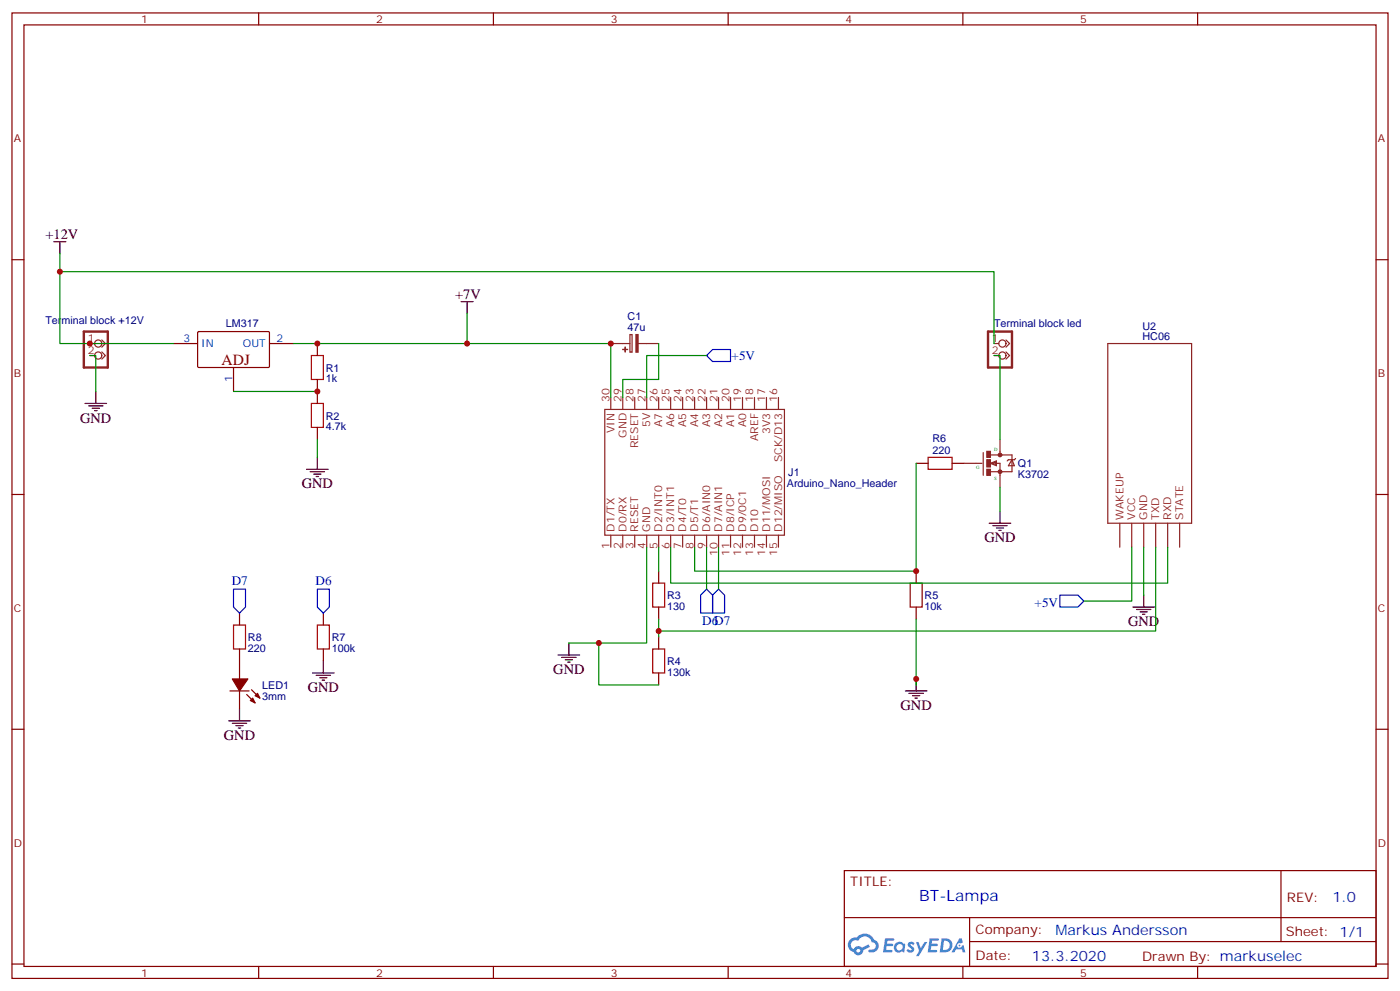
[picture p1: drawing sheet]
<svg xmlns="http://www.w3.org/2000/svg" width="412mm" height="292mm" viewBox="0 0 412 292" stroke-linecap="round" stroke-linejoin="round" font-family="sans-serif">
<g fill="none" stroke="#870000" stroke-width=".35">
<path d="M3.5 3.8h405.4v284.3h-405.4zM7.1 7.3h398.2v277.3h-398.2zM76.2 3.8v3.5M145.3 3.8v3.5M214.5 3.8v3.5M283.6 3.8v3.5M352.8 3.8v3.5M3.5 76.5h3.6M405.3 76.5h3.6M3.5 145.6h3.6M405.3 145.6h3.6M3.5 214.8h3.6"/>
<path d="M405.3 214.8h3.6M248.7 256.4h156.6v28.2h-156.6zM377.3 256.4v20.9M248.7 270.2h156.5M285.6 277.3h119.6M285.6 270.2v14.2M3.5 283.9h3.6M76.2 284.6v3.5M145.3 284.6v3.5M214.5 284.6v3.5M283.6 284.6v3.5M352.8 284.6v3.5"/>
<path d="M405.3 283.9h3.6"/>
</g>
<g fill="#5487ff">
<path d="M267.7 277.6a1.22 1.22 0 0 1 1.7 .2l-.4 .6a.47 .47 0 0 0-.3-.4 .47 .47 0 0 0-.5 .2l.1 .2a1.14 1.14 0 0 1 .8 1.8 1.14 1.14 0 0 1-1.9 0l-.2-.2 .5-.6 .7 .5a.29 .29 0 0 0 .3-.3 .29 .29 0 0 0-.2-.3 1.04 1.04 0 0 1-.6-1.7z"/>
<path d="M260.7 276.3h2.4l.3 .2-.2 .5-1.8 .1-.1 .8h1.5l.3 .4-.3 .4h-1.6l-.2 1.1h1.7l.2 .3-.2 .3-2.6 .1z"/>
<path d="M273.8 276.3h2.4l.3 .2-.1 .5-1.8 .1-.2 .8h1.6l.3 .4-.4 .4h-1.6l-.1 1.1h1.7l.2 .3-.2 .3-2.6 .1z"/>
<path d="M282.6 276.3h.7l.3 1.3-.6 .3a.69 .69 0 0 0-1 .3 .69 .69 0 0 0 .4 .9 .69 .69 0 0 0 .9-.6l.5-.2 .6 2.2h-.8l-.2-.9h-1.8l-.5 .9h-.8z"/>
<path d="M269.8 277.4h.8l.6 1.8 1.1-1.8h.9l-2.6 4.2h-.8l.9-1.5z"/>
<path d="M277.4 276.3l-.6 4.2h1.3a2.11 2.11 0 0 0 2.5-2.1 2.11 2.11 0 0 0-2.5-2.1zM278.1 277.1a1.39 1.39 0 0 1 1.7 1.4 1.39 1.39 0 0 1-1.8 1.3h-.3z"/>
<path d="M263.7 277.9a1.54 1.54 0 0 0-.1 2.2 1.54 1.54 0 0 0 2.2 .1l.6 .3 .3-2.3-.2-.3h-.4a1.49 1.49 0 0 0-2.4 0zM264 278.9a.94 .94 0 0 1 1.8 0 .94 .94 0 0 1-1.8 0z"/>
<path d="M250.4 276.7a2.18 2.18 0 0 0 1.1 3.7 1.44 1.44 0 0 0 1.6 .9 1.44 1.44 0 0 0 1.2-1.4l2-1.1-.5-.7-1.9 1a1.47 1.47 0 0 0-2.4 .4 1.39 1.39 0 0 1-.7-1.9 1.39 1.39 0 0 1 2-.5 2.12 2.12 0 0 1 2.2-1.3 2.12 2.12 0 0 1 1.9 1.7 1.14 1.14 0 0 1 1.1 1.4 1.14 1.14 0 0 1-1.7 .7 .43 .43 0 0 0-.5 .4 .43 .43 0 0 0 .4 .5 1.98 1.98 0 0 0 2.5-1.2 1.98 1.98 0 0 0-1.2-2.6 3.1 3.1 0 0 0-5.3-.6l-.9 .1zM252.3 280a.55 .55 0 0 1 1.1 0 .55 .55 0 0 1-1.1 0z"/>
<circle cx="282.6" cy="278.4" r=".26"/>
</g>
<path d="M91.7 104.7h3.5v7.1h-3.5zM91.7 118.8h3.5v7.1h-3.5zM273.4 134.7h7.1v3.5h-7.1zM192.3 171.7h3.5v7.1h-3.5zM268.1 171.7h3.5v7.1h-3.5zM68.8 184.1h3.5v7h-3.5zM93.5 184.1h3.5v7h-3.5zM192.3 191.1h3.5v7.1h-3.5z" fill="none" stroke="#a10000" stroke-width=".35"/>
<g fill="none" stroke="#870000" stroke-width=".35">
<path d="M58.3 97.8l.3-.2 20.6 .1 .2 .3-.1 10.1-.3 .1h-20.6l-.2-.3zM51.2 101.2h7M68.8 108.2v7.1M79.4 101.2h7M93.5 101.2v3.5M93.5 111.8v7M93.5 125.9v3.5M269.9 136.5h3.5M280.5 136.5h3.5M194 168.2v3.5M194 178.8v3.5M269.9 168.2v3.5"/>
<path d="M269.9 178.8v3.5M70.6 180.6v3.5M70.6 191.1v8.9M95.2 180.6v3.5M95.2 191.1v3.6M194 187.6v3.5M194 198.2v3.5M67.7 203.5h5.7M70.6 203.5v5.3M72.7 204.5l2.4 2.5M74.1 203.1l2.5 2.5"/>
</g>
<g fill="#870000" stroke="#870000" stroke-width=".35">
<path d="M73.7 206.3l.7-.7 .7 1.4z"/>
<path d="M75.1 204.9l.7-.7 .8 1.4z"/>
<path d="M68.4 200h4.6l-2.4 3.5z"/>
</g>
<g fill="#8c2424" stroke="#8c2424" stroke-width=".35">
<path d="M187.3 98.5h.7v5.2h-.7z"/>
<path d="M184.1 102.2l.1 1.4z"/>
<path d="M183.4 102.9h1.5z"/>
<path d="M290.7 138.2h1v1.8h-1z"/>
<path d="M290.7 132.9h1v1.8h-1z"/>
<path d="M290.7 135.4h1v2.1h-1z"/>
</g>
<g fill="none" stroke="#8c2424" stroke-width=".35">
<path d="M185.6 98.5h.6v5.2h-.6zM26.5 101.2h1.4M26.5 104.7h1.4M30 100.1l1 1.1-1 1M30 103.6l1 1.1-1 1.1M179.9 101.2h5.7M179.9 117.1v3.5M183.4 117.1v3.5M187 117.1v3.5M188 101.2h6M190.5 117.1v3.5M194 117.1v3.5"/>
<path d="M197.6 117.1v3.5M201.1 117.1v3.5M204.6 117.1v3.5M208.1 117.1v3.5M211.7 117.1v3.5M215.2 117.1v3.5M218.7 117.1v3.5M222.2 117.1v3.5M225.8 117.1v3.5M229.3 117.1v3.5M292.8 101.2h1.4M292.8 104.7h1.4"/>
<path d="M296.3 100.1l1.1 1.1-1.1 1M296.3 103.6l1.1 1.1-1.1 1.1M326.3 101.2h24.7v52.9h-24.7zM178.2 120.6h52.9v37h-52.9zM284 136.5h5.3M289.6 133.3v6.7M291.7 134h6.4v4.9h-6.4M291.7 136.5l1.8-.8v1.5zM293.2 136.5h1.4v7M293.5 136.1l-1.4 .4 1.4 .3M294.6 129.4v4.6M298.1 135.4l.7 1.8h-1.8z"/>
<path d="M299.2 135l-.4 .4h-1.8l-.3 .3M179.9 157.6v3.5M183.4 157.6v3.5M187 157.6v3.5M190.5 157.6v3.5M194 157.6v3.5M197.6 157.6v3.5M201.1 157.6v3.5M204.6 157.6v3.5M208.1 157.6v3.5M211.7 157.6v3.5M215.2 157.6v3.5"/>
<path d="M218.7 157.6v3.5M222.2 157.6v3.5M225.8 157.6v3.5M229.3 157.6v3.5M329.8 154.1v7M333.4 154.1v7M336.9 154.1v7M340.4 154.1v7M344 154.1v7M347.5 154.1v7"/>
<circle cx="28.9" cy="101.2" r="1.06"/>
<circle cx="28.9" cy="104.7" r="1.06"/>
<circle cx="295.3" cy="101.2" r="1.06"/>
<circle cx="295.3" cy="104.7" r="1.06"/>
</g>
<g fill="none" stroke="#8c2424" stroke-width=".71">
<path d="M24.7 97.6h7v10.6h-7zM291 97.6h7.1v10.6h-7.1z"/>
<circle cx="294.6" cy="134" r=".35"/>
<circle cx="294.6" cy="138.9" r=".35"/>
</g>
<g fill="none" stroke="#000" stroke-width=".35">
<path d="M15.9 71.2h3.5M17.6 71.2v3.5M135.8 88.8h3.5M137.6 88.8v3.6M25 118.8h6.4M26.1 119.5h4.2M28.2 115.3v3.5M27.2 120.2h2.1M27.9 120.9h.7M90.3 138.2h6.4M91.4 138.9h4.2M92.4 139.6h2.1"/>
<path d="M93.5 134.7v3.5M93.1 140.3h.7M291.4 154.1h6.3M292.5 154.8h4.2M293.5 155.5h2.1M294.2 156.2h.7M294.6 150.6v3.5M333.7 178.8h6.4M334.8 179.5h4.2M336.9 175.3v3.5M92.1 198.2h6.3M93.1 198.9h4.3"/>
<path d="M94.2 199.6h2.1M95.2 194.7v3.5M164.4 192.9h6.3M165.5 193.6h4.2M166.5 194.3h2.1M167.2 195h.7M167.6 189.4v3.5M269.9 200v3.5M335.8 180.2h2.2M336.5 180.9h.8M67.4 212.3h6.3M68.4 213h4.3"/>
<path d="M69.5 213.7h2.1M70.2 214.4h.7M70.6 208.8v3.5M94.9 200.3h.7M266.7 203.5h6.3M267.8 204.2h4.2M268.8 204.9h2.1M269.5 205.6h.7"/>
</g>
<path d="M208.1 104.7l1.8-1.8h5.3v3.6h-5.3zM68.8 173.5h3.5v5.3l-1.7 1.8-1.8-1.8zM93.5 173.5h3.5v5.3l-1.8 1.8-1.7-1.8zM206.4 175.3l1.7-1.8 1.8 1.8v5.3h-3.5zM211.7 173.5l1.7 1.8v5.3h-3.5v-5.3zM312.2 175.3h5.3l1.8 1.7-1.8 1.8h-5.3z" fill="none" stroke="#00f" stroke-width=".35"/>
<g fill="none" stroke="#008700" stroke-width=".35">
<path d="M17.6 74.7v26.5h33.6M17.6 80h275.2v21.2M137.6 92.4v8.8M26.5 104.7h1.7v10.6M68.8 115.3h24.7M86.4 101.2h93.5v15.9M194 101.2v10.6h-10.6v5.3M208.1 104.7h-17.6v12.4M292.8 104.7h1.8v24.7M93.5 129.4v5.3M269.9 136.5v31.7h-65.3v-7.1M294.6 143.5v7.1"/>
<path d="M190.5 161.1v28.3h-22.9M194 161.1v7.1M197.6 161.1v10.6h146.4v-10.6M208.1 161.1v12.4M211.7 161.1v12.4M333.4 161.1v15.9h-14.1M336.9 161.1v14.2M340.4 161.1v24.7h-146.4M176.4 189.4v12.3h17.6M194 182.3v5.3M269.9 182.3v19.4"/>
</g>
<g fill="#c00">
<circle cx="26.5" cy="101.2" r=".88"/>
<circle cx="269.9" cy="168.2" r=".88"/>
<circle cx="269.9" cy="200" r=".88"/>
<circle cx="194" cy="185.8" r=".88"/>
<circle cx="179.9" cy="101.2" r=".88"/>
<circle cx="93.5" cy="101.2" r=".88"/>
<circle cx="93.5" cy="115.3" r=".88"/>
<circle cx="137.6" cy="101.2" r=".88"/>
<circle cx="176.4" cy="189.4" r=".88"/>
<circle cx="17.6" cy="80" r=".88"/>
</g>
<text font-size="4.6" fill="#800" x="65.3" y="107.5">ADJ</text>
<text font-size="4.6" fill="#00f" x="270.8" y="265.4">BT-Lampa</text>
<g font-size="4.2">
<text x="13.4" y="70.5">+12V</text>
<text x="134.1" y="88.1">+7V</text>
<text x="23.6" y="124.5">GND</text>
<text x="88.9" y="143.9">GND</text>
<text x="290" y="159.7">GND</text>
<text x="332.3" y="184.4">GND</text>
<text x="90.7" y="203.8">GND</text>
<text x="163" y="198.5">GND</text>
<text x="265.3" y="209.1">GND</text>
<text x="66" y="217.9">GND</text>
</g>
<g font-size="4.2" fill="#00f">
<text x="392.5" y="265.7">1.0</text>
<text x="310.9" y="275.2">Markus Andersson</text>
<text x="304" y="283">13.3.2020</text>
</g>
<g font-size="3.9" fill="#00f">
<text x="215.5" y="106">+5V</text>
<text x="68.3" y="172.4">D7</text>
<text x="93" y="172.4">D6</text>
<text x="304.8" y="178.8">+5V</text>
<text x="206.9" y="184.2">D6D7</text>
</g>
<g font-size="3.9" fill="#800">
<text x="250.5" y="261">TITLE:</text>
<text x="379.1" y="265.7">REV:</text>
<text x="287.4" y="275.2">Company:</text>
<text x="378.7" y="275.8">Sheet: 1/1</text>
<text x="287.4" y="282.9">Date:</text>
<text x="336.4" y="282.9">Drawn By: markuselec</text>
</g>
<g font-size="3.2" fill="#800">
<text x="41.6" y="6.8">1</text>
<text x="110.8" y="6.8">2</text>
<text x="179.9" y="6.8">3</text>
<text x="249.1" y="6.8">4</text>
<text x="318.2" y="6.8">5</text>
<text x="4.1" y="41.9">A</text>
<text x="405.9" y="41.9">A</text>
<text x="4.1" y="111.1">B</text>
<text x="405.9" y="111.1">B</text>
<text x="4.1" y="180.2">C</text>
<text x="405.9" y="180.2">C</text>
<text x="4.1" y="249.3">D</text>
<text x="405.9" y="249.3">D</text>
<text x="41.6" y="287.6">1</text>
<text x="110.8" y="287.6">2</text>
<text x="179.9" y="287.6">3</text>
<text x="249.1" y="287.6">4</text>
<text x="318.2" y="287.6">5</text>
</g>
<g font-size="3.2" fill="#000080">
<text x="13.4" y="95.4">Terminal block +12V</text>
<text x="184.9" y="94.4">C1</text>
<text x="66.5" y="96.3">LM317</text>
<text x="184.9" y="97.5">47u</text>
<text x="292.8" y="96.3">Terminal block led</text>
<text x="336.5" y="100.1">HC06</text>
<text x="336.5" y="97.2">U2</text>
<text x="96" y="112.6">1k</text>
<text x="96" y="109.5">R1</text>
<text x="96" y="123.6">R2</text>
<text x="96" y="126.7">4.7k</text>
<text x="274.7" y="130.3">R6</text>
<text x="274.7" y="133.6">220</text>
<text x="299.9" y="137.5">Q1</text>
<text x="231.8" y="143.5">Arduino_Nano_Header</text>
<text x="232.2" y="140.2">J1</text>
<text x="299.9" y="140.9">K3702</text>
<text x="196.5" y="179.6">130</text>
<text x="196.5" y="176.5">R3</text>
<text x="272.3" y="179.6">10k</text>
<text x="272.3" y="176.5">R5</text>
<text x="73" y="192">220</text>
<text x="73" y="188.9">R8</text>
<text x="97.7" y="192">100k</text>
<text x="97.7" y="188.9">R7</text>
<text x="196.5" y="195.9">R4</text>
<text x="77.3" y="203">LED1</text>
<text x="196.5" y="199">130k</text>
<text x="77.3" y="206.1">3mm</text>
</g>
<g font-size="3.2" fill="#8d2323">
<text x="25.9" y="100.8">1</text>
<text x="292.2" y="100.8">1</text>
<text x="25.9" y="104.4">2</text>
<text x="292.2" y="104.4">2</text>
<text x="179.6" y="118.5" transform="rotate(-90 179.6 118.5)">30</text>
<text x="183.1" y="118.5" transform="rotate(-90 183.1 118.5)">29</text>
<text x="186.6" y="118.5" transform="rotate(-90 186.6 118.5)">28</text>
<text x="190.1" y="118.5" transform="rotate(-90 190.1 118.5)">27</text>
<text x="193.7" y="118.5" transform="rotate(-90 193.7 118.5)">26</text>
<text x="197.2" y="118.5" transform="rotate(-90 197.2 118.5)">25</text>
<text x="200.7" y="118.5" transform="rotate(-90 200.7 118.5)">24</text>
<text x="204.3" y="118.5" transform="rotate(-90 204.3 118.5)">23</text>
<text x="207.8" y="118.5" transform="rotate(-90 207.8 118.5)">22</text>
<text x="211.3" y="118.5" transform="rotate(-90 211.3 118.5)">21</text>
<text x="214.8" y="118.5" transform="rotate(-90 214.8 118.5)">20</text>
<text x="218.4" y="118.5" transform="rotate(-90 218.4 118.5)">19</text>
<text x="221.9" y="118.5" transform="rotate(-90 221.9 118.5)">18</text>
<text x="225.4" y="118.5" transform="rotate(-90 225.4 118.5)">17</text>
<text x="229" y="118.5" transform="rotate(-90 229 118.5)">16</text>
<text x="191.6" y="125.8" transform="rotate(-90 191.6 125.8)">5V</text>
<text x="195.1" y="125.8" transform="rotate(-90 195.1 125.8)">A7</text>
<text x="198.6" y="125.8" transform="rotate(-90 198.6 125.8)">A6</text>
<text x="202.1" y="125.8" transform="rotate(-90 202.1 125.8)">A5</text>
<text x="205.7" y="125.8" transform="rotate(-90 205.7 125.8)">A4</text>
<text x="209.2" y="125.8" transform="rotate(-90 209.2 125.8)">A3</text>
<text x="212.7" y="125.8" transform="rotate(-90 212.7 125.8)">A2</text>
<text x="216.3" y="125.8" transform="rotate(-90 216.3 125.8)">A1</text>
<text x="219.8" y="125.8" transform="rotate(-90 219.8 125.8)">A0</text>
<text x="181" y="127.5" transform="rotate(-90 181 127.5)">VIN</text>
<text x="184.5" y="128.9" transform="rotate(-90 184.5 128.9)">GND</text>
<text x="188" y="132" transform="rotate(-90 188 132)">RESET</text>
<text x="223.3" y="129.8" transform="rotate(-90 223.3 129.8)">AREF</text>
<text x="226.8" y="127.8" transform="rotate(-90 226.8 127.8)">3V3</text>
<text x="230.4" y="136.1" transform="rotate(-90 230.4 136.1)">SCK/D13</text>
<text x="330.9" y="153" transform="rotate(-90 330.9 153)">WAKEUP</text>
<text x="334.4" y="153" transform="rotate(-90 334.4 153)">VCC</text>
<text x="338" y="153" transform="rotate(-90 338 153)">GND</text>
<text x="341.5" y="153" transform="rotate(-90 341.5 153)">TXD</text>
<text x="345" y="153" transform="rotate(-90 345 153)">RXD</text>
<text x="348.5" y="153" transform="rotate(-90 348.5 153)">STATE</text>
<text x="179.6" y="161.8" transform="rotate(-90 179.6 161.8)">1</text>
<text x="181" y="156.6" transform="rotate(-90 181 156.6)">D1/TX</text>
<text x="183.1" y="161.8" transform="rotate(-90 183.1 161.8)">2</text>
<text x="184.5" y="156.6" transform="rotate(-90 184.5 156.6)">D0/RX</text>
<text x="186.6" y="161.8" transform="rotate(-90 186.6 161.8)">3</text>
<text x="188" y="156.6" transform="rotate(-90 188 156.6)">RESET</text>
<text x="190.1" y="161.8" transform="rotate(-90 190.1 161.8)">4</text>
<text x="191.6" y="156.6" transform="rotate(-90 191.6 156.6)">GND</text>
<text x="193.7" y="161.8" transform="rotate(-90 193.7 161.8)">5</text>
<text x="195.1" y="156.6" transform="rotate(-90 195.1 156.6)">D2/INT0</text>
<text x="197.2" y="161.8" transform="rotate(-90 197.2 161.8)">6</text>
<text x="198.6" y="156.6" transform="rotate(-90 198.6 156.6)">D3/INT1</text>
<text x="200.7" y="161.8" transform="rotate(-90 200.7 161.8)">7</text>
<text x="202.1" y="156.6" transform="rotate(-90 202.1 156.6)">D4/T0</text>
<text x="204.3" y="161.8" transform="rotate(-90 204.3 161.8)">8</text>
<text x="205.7" y="156.6" transform="rotate(-90 205.7 156.6)">D5/T1</text>
<text x="207.8" y="161.8" transform="rotate(-90 207.8 161.8)">9</text>
<text x="209.2" y="156.6" transform="rotate(-90 209.2 156.6)">D6/AIN0</text>
<text x="212.7" y="156.6" transform="rotate(-90 212.7 156.6)">D7/AIN1</text>
<text x="216.3" y="156.6" transform="rotate(-90 216.3 156.6)">D8/ICP</text>
<text x="219.8" y="156.6" transform="rotate(-90 219.8 156.6)">D9/0C1</text>
<text x="223.3" y="156.6" transform="rotate(-90 223.3 156.6)">D10</text>
<text x="226.8" y="156.6" transform="rotate(-90 226.8 156.6)">D11/MOSI</text>
<text x="230.4" y="156.6" transform="rotate(-90 230.4 156.6)">D12/MISO</text>
<text x="211.3" y="163.8" transform="rotate(-90 211.3 163.8)">10</text>
<text x="214.8" y="163.8" transform="rotate(-90 214.8 163.8)">11</text>
<text x="218.4" y="163.8" transform="rotate(-90 218.4 163.8)">12</text>
<text x="221.9" y="163.8" transform="rotate(-90 221.9 163.8)">13</text>
<text x="225.4" y="163.8" transform="rotate(-90 225.4 163.8)">14</text>
<text x="229" y="163.8" transform="rotate(-90 229 163.8)">15</text>
</g>
<g font-size="3.2" fill="#00f">
<text x="54.1" y="100.8">3</text>
<text x="81.5" y="100.8">2</text>
<text x="59.3" y="102.2">IN</text>
<text x="71.5" y="102.2">OUT</text>
<text x="68.4" y="112.4" transform="rotate(-90 68.4 112.4)">1</text>
</g>
<g font-size="1.4" fill="#238d23">
<text x="292.8" y="132.9">D</text>
<text x="287.5" y="138.2">G</text>
<text x="292.8" y="141.4">S</text>
</g>
</svg>
